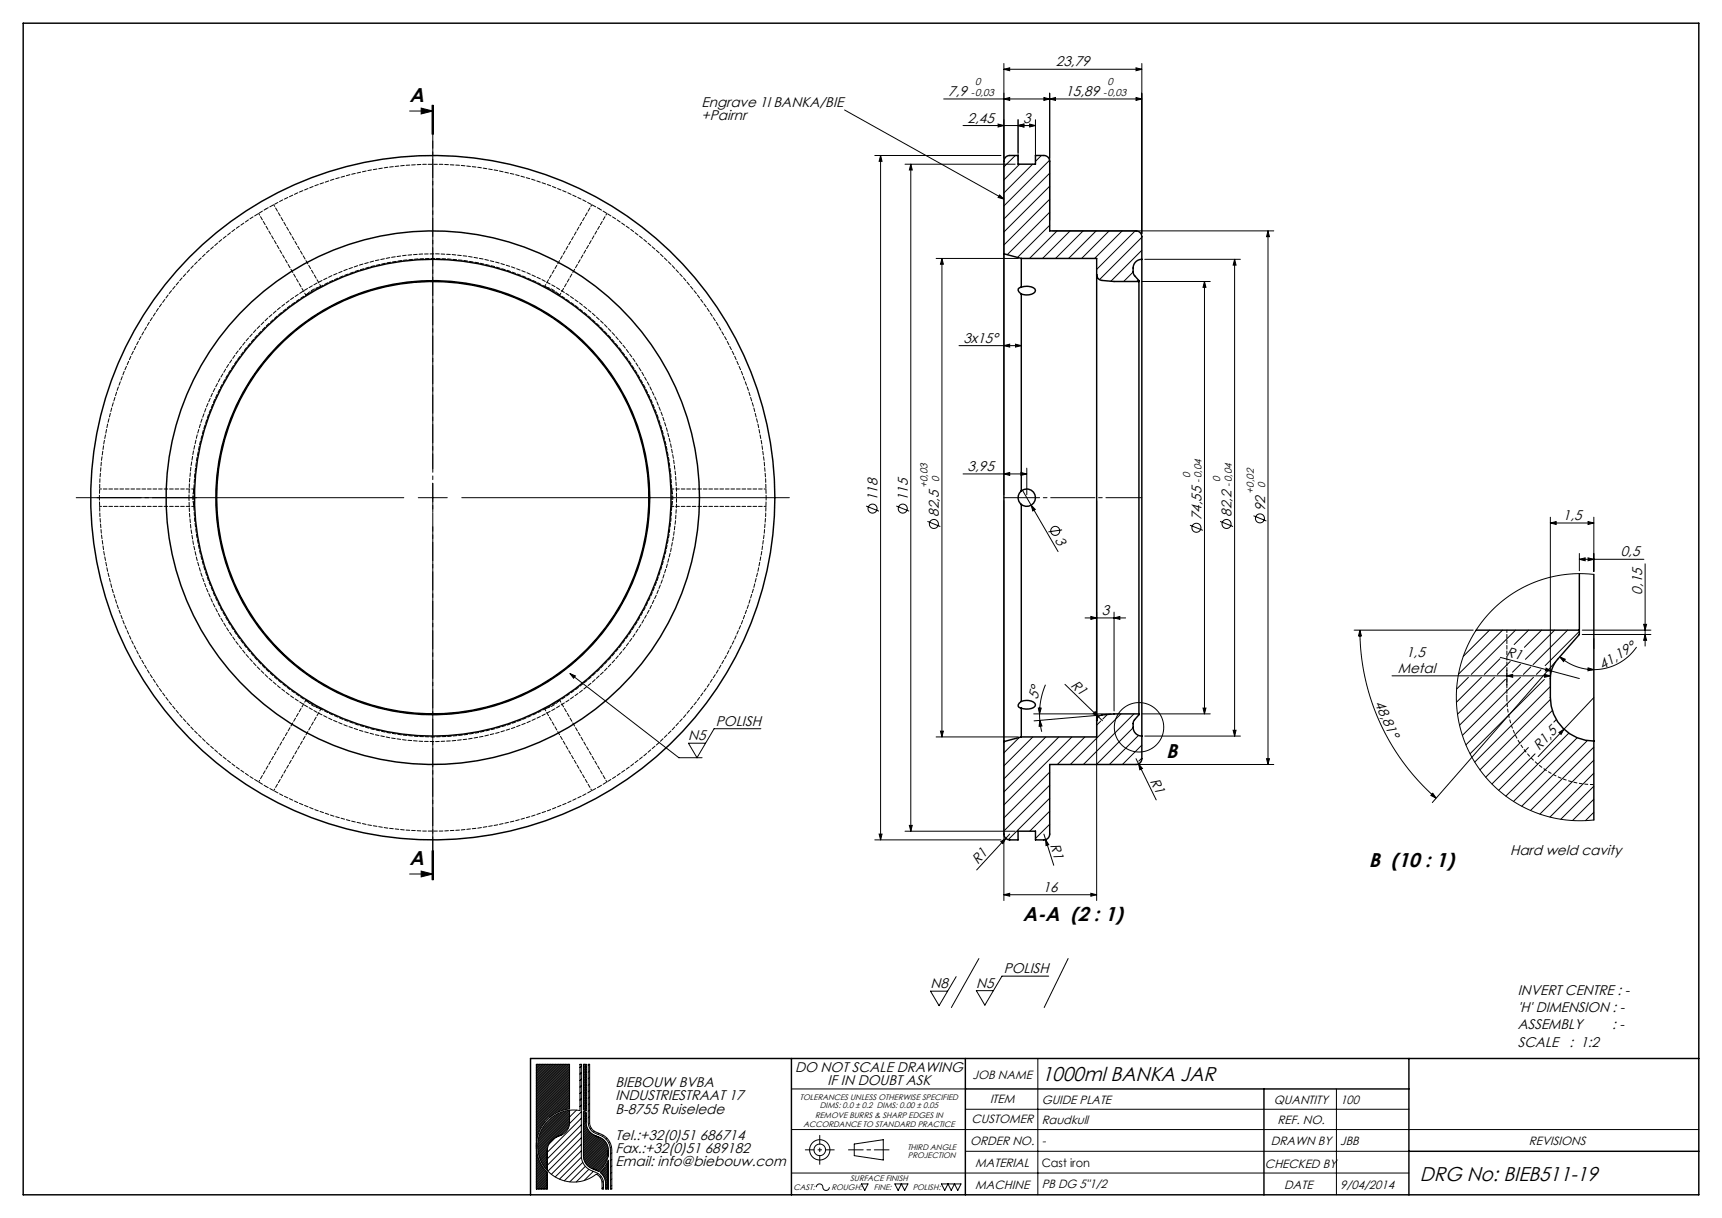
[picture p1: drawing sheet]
<svg xmlns="http://www.w3.org/2000/svg" width="594mm" height="420mm" viewBox="0 0 594 420" stroke-linecap="round" stroke-linejoin="round" font-family="sans-serif">
<g fill="none" stroke="#000" stroke-width=".34">
<path d="M141.3 38.3h8M145.3 37.3l4 1-4 1zM149 36.3v10M149.3 36.3v10M149.5 36.3v10M291.3 37.9l55 30.7M346.3 34.1l2-.5v1zM346.3 23.9l2-.5v1zM346.3 21.9v148.7M346.3 23.9h47.6M360.1 33.6l2 .5-2 .5zM362.1 34.1l2-.5v1z"/>
<path d="M362.1 32.1v43.8M391.9 33.6l2 .5-2 .5zM391.9 23.4l2 .5-2 .5zM393.9 34.1h-68.4M393.9 21.9v58.7M149.3 48.6v113M301.8 53.6h43.5M303.8 53.6v236M303.8 53.6l.5 2h-1zM312.2 56.6h38M314.2 56.6l.5 2h-1zM314.2 56.6v230"/>
<path d="M332.2 43.3h25M344.3 42.8l2 .5-2 .5zM350.2 53.6l-3.9 4M351.2 43.3l2-.5v1zM351.2 41.3v14.1M351.7 56.6l-5.4 5.4M355.2 42.8l2 .5-2 .5zM356.2 56.6l-9.9 9.9M357.2 41.3v14.5M359.2 53.6l-2 2M362.1 55.3l-15.8 15.7M362.1 59.7l-15.8 15.8"/>
<path d="M344.8 67.2l1.5 1.4-2-.5zM362.1 64.2l-15.8 15.8M362.1 68.7l-15.8 15.8M362.1 73.2l-14.6 14.6M362.1 77.7l-11.1 11.1M363.1 79.6h76.3M364.6 79.6l-9.5 9.5M369.1 79.6l-9.5 9.5M373.6 79.6l-9.5 9.5M378.1 79.6l-9.5 9.5M382.6 79.6l-9.5 9.5M387.1 79.6l-9.5 9.5"/>
<path d="M391.6 79.6l-13.3 13.3M437.4 79.6v184M437.4 79.6l.5 2h-1zM322.9 89.1h28.4M324.9 89.1l.5 2h-1zM324.9 89.1v165M390.9 93.8l-3.3 3.3M392.6 96.5l-.5 .6M393.9 81.8l-14.6 14.6M393.9 86.3l-10.7 10.7M393.9 97.1h23.6M394.9 89.4h33"/>
<path d="M415.5 97.1l.5 2h-1zM415.5 97.1v149.1M425.9 89.4l.5 2h-1zM425.9 89.4v164.4M330.8 119.2h21.5M346.3 119.2l2-.5v1zM350.3 118.7l2 .5-2 .5zM26.3 171.6h113M144.3 171.6h10M149.3 166.6v10M159.3 171.6h113M298.8 174.5l4.4 1.8"/>
<path d="M309.2 174.5l4.4 1.8M319.9 179.8l4.5 1.8M332.2 163.4h22M346.3 163.4l2-.5v1zM346.3 172.6v137.9M352.2 162.9l2 .5-2 .5zM352.7 169l12.3 21.2M354.2 161.4v9.2M355.7 174.2l1.4 1.5-.8 .5zM378.3 172.6v137.9M420.9 179.8l4.4 1.8M432.4 177.9l4.4 1.7"/>
<path d="M534.8 178.3v58M547.8 179.8l2 .5-2 .5zM549.8 178.3v18.8M149.3 181.6v121.8M366.4 182.7l-4.8 .7M410.5 181.1l4.4 1.8M534.8 180.3l2-.5v1zM534.8 180.3h15M544.8 192.9l2-.5v1zM544.8 190.9v5.9M544.8 192.9h22.3M547.8 192.4l2 .5-2 .5z"/>
<path d="M549.8 198.1l-4.5-.3-4.2 .2-4.5 .6-4.4 1.2-4.3 1.6-4 2-3.8 2.4-3.6 2.9-3.2 3.2-2.8 3.5-2.4 3.7-2.1 4-1.5 4-1.2 4.4-.7 4.7-.2 4.3 .2 4.5 .7 4.5 1.3 4.5 1.6 4 2.1 4.1 2.5 3.7 2.8 3.4 3.1 3.1 3.4 2.7 3.8 2.4 4 2 4.1 1.6 4.3 1.1 4.5 .7 4.5 .2 4.5-.3M567.5 194.4v28.4M374.3 213.1h14M376.3 212.6l2 .5-2 .5zM384.3 213.1l2-.5v1zM384.3 211.1v34.1M467.1 217.3h41.1M469.1 217.3l.5 2h-1zM469.1 217.3a77 77 0 0 0 26.3 57.9M509.3 217.3l-.3 .4M513.8 217.3l-9 9M518.3 217.3l-15.2 15.2"/>
<path d="M522.8 217.3l-15.3 15.2M527.3 217.3l-5 5M531.8 217.3l-6 5.9M536.3 217.3l-10.1 10.1M540.7 217.3l-11.9 11.9M544.8 217.7l-11.8 11.8M545.8 218.8h23.7M545.8 217.3h23.7M567 215.3h1l-.5 2zM567.5 218.8l.5 2h-1zM196.6 232.3l1.9 .8-.6 .8zM196.6 232.3l37.6 29h8"/>
<path d="M360.6 236.1l-1.5 4.9-.5 5.2M367.4 236l12.9 12.5M480.2 233h54.6M506.5 233.5l-4 4.1M511 233.5l-8.6 8.7M515.5 233.5l-12.7 12.8M517.4 227.2l-5.4 5.3M517.5 226.7l27.3 7.3M519.3 234.3l-15.8 15.8M519.8 233l2-.5v1zM519.8 231v5.3M520.9 228.1l-4.4 4.4"/>
<path d="M524.5 233.5l-20.1 20.1M524.5 229.1l-2.8 2.7M528 230l-2.5 2.5M529 233.5l-23.3 23.4M531.6 231l-1.6 1.5M532.7 234.3l-25.6 25.6M532.8 232.5l2 .5-2 .5zM533.3 230.4l1.8 1h-2zM534.8 236.7l-26.1 26.1M536.6 228.1l-42.5 48.6M538 226.5l1.9 .8-.6 .8zM538 226.5a17.8 17.8 0 0 0 11.8 4.4"/>
<path d="M547.8 230.3l2 .6-2 .4zM549.8 220.2v3.4M564.5 223.1a17.8 17.8 0 0 1-14.7 7.8M262.5 251.3h-16.2l-5.9 10-2.9-5h5.9M322.9 254.1h28.4M324.4 252.1h1l-.5 2zM351.6 254.3l-5.3 5.3M356.3 254.1l-10 10M356.6 246.2h26.7M358.2 244.2h1l-.6 2zM358.6 246.2l.1 2.2M358.7 248.4l.7 1.9-1 .2z"/>
<path d="M358.7 248.4l.6 3.9M360.8 254.1l-14.5 14.5M365.3 254.1l-19 19M369.7 254.1l-23.4 23.5M374.2 254.1l-9.5 9.5M377.8 245.4l1.1 1.7-1.8-1zM379.1 246.6l-22.4 2M379.7 248.7l-1.4 1.4M382 246.4l-1.6 1.5M386.7 246.2l-17.5 17.4M390.9 250.9l-12.7 12.7M391.2 246.2l-17.5 17.4"/>
<path d="M392.7 253.6l-10 10M393.9 256.9l-6.7 6.7M393.9 246.2h23.6M394.9 253.8h33M415 244.2h1l-.5 2zM425.4 251.8h1l-.5 2zM527.2 257.8l-12.6 12.5M529.5 259.9l-12.5 12.6M534.8 241.2l-24.3 24.3M535.5 245l-23 23M536.8 248.1l-.8 .9M537.8 252.6l1.7-1.2-1 1.8z"/>
<path d="M541.2 252.8l-21.8 21.7M544 254.4l-21.9 22M547.6 255.4l-22.7 22.6M549.8 257.6l-21.8 21.9M549.8 240.5l-19.2 20.4M362.1 266.3l-15.8 15.8M362.1 270.8l-15.8 15.8M362.1 275.2l-14.1 14.2M362.1 279.7l-6.9 6.9M363.1 263.6h76.3M391.9 261.6l6.9 14.2M392.8 263.4l1.3 1.6-.9 .4z"/>
<path d="M393.9 261.4l-1.1 1.1M436.9 261.6h1l-.5 2zM494.2 273.5l1.2 1.7-1.8-.9zM549.8 262.1l-18.6 18.6M549.8 266.6l-15.1 15.2M549.8 271.1l-11.4 11.4M549.8 275.6l-7.4 7.3M149 293.4v10M149.5 293.4v10zM301.8 289.6h43.5M303.3 287.6h1l-.5 2zM312.2 286.6h38"/>
<path d="M313.7 284.6h1l-.5 2zM345.2 290.2l1.7-1.1-1 1.8zM348.3 287.6l-11.4 12.4M360.1 287.6l3.4 10.8M360.7 289.5l1.1 1.8-1 .3zM362.1 284.2l-4.9 4.9M549.8 280.1l-2.9 2.9M141.3 301.4h8M145.3 300.4l4 1-4 1zM346.3 308.5l2-.5v1zM346.3 308.5h32M376.3 308l2 .5-2 .5z"/>
<path d="M329.8 336.8l-5.9 10-2.9-5h5.9M337.7 330.5l-9.5 16.9M361.8 336.6h-16.2l-5.9 10-2.9-5h5.9M368.5 330.5l-8.3 16.9M185 367h11.5v15.4a12.9 12.9 0 0 0-10.8 8.6 12.9 12.9 0 0 0 3.1 13.4v5.6h-3.8zM185.5 367l-.5 .5M186 367l-1 1M186.6 367l-1.6 1.6M187.1 367l-2.1 2.1M187.7 367l-2.7 2.7M188.3 367l-3.3 3.3M188.8 367l-3.8 3.8"/>
<path d="M189.4 367l-4.4 4.4M189.9 367l-4.9 4.9M190.5 367l-5.5 5.5M191.1 367l-6.1 6.1M191.6 367l-6.6 6.6M192.2 367l-7.2 7.2M192.8 367l-7.8 7.8M193.3 367l-8.3 8.3M193.9 367l-8.9 8.9M194.4 367l-9.4 9.4M195 367l-10 10M195.6 367l-10.6 10.6"/>
<path d="M196.1 367l-11.1 11.1M196.5 374l-11.5 11.4M196.5 376.2l-11.5 11.5M196.5 378.4l-6.9 6.9M196.5 367.2l-11.5 11.5M196.5 367.8l-11.5 11.4M196.5 368.3l-11.5 11.5M196.5 368.9l-11.5 11.5M196.5 369.5l-11.5 11.4M196.5 370l-11.5 11.5M196.5 370.6l-11.5 11.5M196.5 371.1l-11.5 11.5"/>
<path d="M196.5 371.7l-11.5 11.5M196.5 372.3l-11.5 11.4M196.5 372.8l-11.5 11.5M196.5 373.4l-11.5 11.5M196.5 374.5l-11.5 11.5M196.5 375.1l-11.5 11.4M196.5 375.6l-11.5 11.5M196.5 376.8l-11.5 11.4M196.5 377.3l-11.5 11.5M196.5 377.9l-11.5 11.4M196.5 379l-5 5M196.5 379.6l-3.9 3.8"/>
<path d="M200.1 367h.4v31.5a5.5 5.5 0 0 0 3.4 5.1l1.8 .7a4.1 4.1 0 0 1 2.5 3.8v1.9h-.5v-2.2l-.3-1.1-.8-1.2-.9-.6a12.4 12.4 0 0 1-19.8-6.6 12.4 12.4 0 0 1 14.2-15.3zM200.5 369.9l-.4 .5M200.5 372.1l-.4 .5M200.5 374.4l-.4 .5M200.5 376.6l-.4 .5M200.5 378.9l-.4 .4M200.5 367.6l-.4 .5M201.2 367h1v16l-1-.3zM201.7 367l-.5 .5M202.2 368.2l-1 1M202.2 370.5l-1 .9M202.2 372.7l-1 1"/>
<path d="M202.2 375l-1 .9M202.2 377.2l-1 1M202.2 379.4l-1 1M202.2 367.1l-1 1M202.2 367.7l-1 .9M202.2 369.3l-1 1M202.2 369.9l-1 1M202.2 371l-1 1M202.2 372.1l-1 1M202.2 373.3l-1 .9M202.2 373.8l-1 1M202.2 374.4l-1 .9"/>
<path d="M202.2 375.5l-1 1M202.2 376.1l-1 .9M202.2 377.8l-1 .9M202.2 376.6l-1 1M202.2 378.3l-1 1M202.2 378.9l-1 .9M202.2 368.8l-1 .9M202.2 371.6l-1 .9M202.9 367h.5v20.6l.4 1.1 .8 1.1 2.8 1.3a6 6 0 0 1 3.6 5.5v13.4h-.4v-13.4a5.5 5.5 0 0 0-3.4-5l-1.8-.8a4.1 4.1 0 0 1-2.5-3.7zM203.4 367l-.5 .5M203.4 369.3l-.5 .4M203.4 371.5l-.5 .5"/>
<path d="M203.4 373.8l-.5 .4M203.4 376l-.5 .5M203.4 378.2l-.5 .5M273 375.5h60M358 365v47M461 375.5v36.5M185 395h.1M185 395.5h.1M185 394.4h.1M185 396.1h.1M185.1 396.6h-.1M185.1 393.8h-.1"/>
<path d="M185.1 397.1l-.1 .1M185.2 393.1l-.2 .2M185.2 397.5l-.2 .3M185.3 392.4l-.3 .3M185.3 398l-.3 .3M185.4 398.5l-.4 .4M185.5 391.7l-.5 .5M185.5 398.9l-.5 .6M185.7 399.3l-.7 .7M185.8 390.8l-.8 .8M185.8 399.7l-.8 .9M186.1 389.9l-1.1 1.1"/>
<path d="M186.7 388.7l-1.7 1.8M188 386.9l-3 3M188.8 396.8l-2.6 2.6M188.8 397.9l-2.3 2.3M188.8 398.4l-2.1 2.2M188.8 399l-1.9 1.9M188.8 396.2l-2.7 2.8M189 395.5l-3.1 3M191.5 384.6l-4.2 4.2M192.7 383.9l-6.1 6.1M193.6 383.5l-7.4 7.4M194.5 383.3l-8.5 8.5"/>
<path d="M195.2 383.1l-9.4 9.4M195.9 382.9l-10.3 10.3M196.1 388.9l-2.6 2.6M196.4 388.1l-3.8 3.8M196.5 382.8v4.3a4.8 4.8 0 0 1-3 4.4l-1.7 .7a4.8 4.8 0 0 0-3 4.4v7.1M196.5 380.7l-2.1 2.1M196.5 380.1l-3 2.9M196.5 381.2l-1.4 1.4M196.5 381.8l-.7 .7M196.5 383.5l-11 11M196.5 384.1l-11 10.9M196.5 384.6l-11 11"/>
<path d="M196.5 385.7l-10.9 10.9M196.5 386.3l-10.9 10.8M196.5 386.9l-10.8 10.7M196.6 382.8l-11 11M198.8 382.8l-13.3 13.3M200.5 381.1l-.4 .5M200.5 383.4l-14.7 14.7M200.5 385.6l-14.1 14.2M200.5 387.9l-13.4 13.4M200.5 390.1l-12.5 12.6M200.5 392.3l-11.5 11.6M200.5 394.6l-10.3 10.3"/>
<path d="M200.5 396.8l-9 9M200.6 399.1l-7.6 7.5M201.2 383.2l1 .3v3.6a4.8 4.8 0 0 0 2.9 4.4l1.8 .7a4.8 4.8 0 0 1 2.9 4.4 6.4 6.4 0 0 1-.7 4l-1.1 1.8-1.4 1.6-2.4-1.1a4.8 4.8 0 0 1-3-4.4zM201.7 383.3l-.5 .5M202.1 383.5l-.9 .8M202.2 381.7l-1 .9M202.2 383.9l-1 1M202.2 386.2l-1 .9M202.2 380l-1 1M202.2 380.6l-1 .9M202.2 381.1l-1 1M202.2 382.3l-.6 .5"/>
<path d="M202.2 382.8l-.2 .2M202.2 384.5l-1 1M202.2 385.1l-1 .9M202.2 385.6l-1 1M202.2 386.7l-1 1M202.2 387.3l-1 1M202.3 387.8l-1.1 1M202.4 388.3l-1.2 1.1M202.5 388.7l-1.3 1.2M202.7 389.1l-1.5 1.4M202.8 389.5l-1.6 1.6M203.1 389.8l-1.9 1.8"/>
<path d="M203.3 390.1l-2.1 2.1M203.4 380.5l-.5 .5M203.4 382.7l-.5 .5M203.4 385l-.5 .5M203.4 387.2l-.4 .5M203.6 390.4l-2.4 2.3M203.9 390.7l-2.7 2.6M203.9 388.9l-.3 .4M204.2 390.9l-3 3M204.5 391.2l-3.3 3.2M204.9 391.4l-3.7 3.6M205 390.1l-.3 .3"/>
<path d="M205.3 391.5l-4.1 4.1M205.7 391.7l-4.5 4.4M206.1 391.9l-4.9 4.8M206.5 392l-5.3 5.2M206.6 390.8l-.4 .3M206.9 392.2l-5.7 5.6M207.2 392.4l-6 6M207.6 392.6l-6.3 6.3M207.9 392.8l-6.6 6.6M208.1 391.5l-.3 .3M208.2 393l-6.8 6.9M208.5 393.3l-6.9 7"/>
<path d="M208.8 393.6l-7.1 7.1M209 393.9l-7.1 7.1M209.2 394.3l-7 7.1M209.4 392.5l-.4 .3M209.4 394.7l-7 7M209.5 399.7l-3.9 3.8M209.6 395.1l-6.9 6.9M209.7 395.5l-6.7 6.7M209.8 398.8l-4.6 4.6M209.8 396l-6.5 6.5M209.8 396.5l-6.1 6.2M209.8 397.1l-5.8 5.8"/>
<path d="M209.8 397.6l-5.4 5.4M209.8 398.2l-5 5M210.3 393.8l-.3 .3M210.9 395.4l-.4 .4M211 397.5l-.4 .5M211 399.8l-.4 .5M273 389.5h313M294.7 394.5l10-1.5v7l-10-1.5zM333 397h153M333 382.5h153M186 400.1l-1 1M186.2 400.5l-1.2 1.2"/>
<path d="M186.3 400.9l-1.3 1.4M186.5 401.3l-1.5 1.5M186.7 401.6l-1.7 1.8M186.9 402l-1.9 1.9M187.2 402.3l-2.2 2.2M187.4 402.7l-2.4 2.4M187.6 403l-2.6 2.6M187.9 403.3l-2.9 2.9M188.1 403.6l-3.1 3.1M188.4 403.9l-3.4 3.4M188.7 404.2l-3.7 3.7M188.8 406.3l-3.7 3.7"/>
<path d="M188.8 408.5l-1.4 1.5M188.8 400.1l-1.5 1.6M188.8 400.7l-1.3 1.3M188.8 401.2l-1.1 1.1M188.8 402.4l-.6 .6M188.8 402.9l-.3 .4M188.8 403.5l-.1 .1M188.8 404.6l-3.8 3.8M188.8 405.2l-3.8 3.8M188.8 405.7l-3.8 3.9M188.8 406.9l-3.1 3.1M188.8 407.4l-2.6 2.6"/>
<path d="M188.8 408l-2 2M188.8 409.1l-.9 .9M188.8 409.7l-.3 .3M201 400.8l-6.3 6.4M201.9 402.2l-5.3 5.3M203.1 403.2l-4.3 4.4M204.7 403.9l-3.2 3.2M206.2 404.6l-.3 .4M207.4 405.7l-.4 .3M208.1 407.2l-.4 .5M208.2 409.4l-.5 .5M208.3 401.9l-1.9 2"/>
<path d="M208.9 408.1v1.9h.9M208.9 408.1l-.5-2.1-1.4-1.7 1.6-2 1.2-2.2v9.9M209.1 400.7l-3.1 3M209.8 401l-.9 .9M209.8 403.2l-1.9 2M209.8 405.5l-1.1 1.2M209.8 407.7l-.9 1M209.8 410h.1M209.8 400.4l-.2 .3M209.8 401.5l-2.7 2.8M209.8 402.1l-2.4 2.5M209.8 402.7l-2.2 2.2"/>
<path d="M209.8 403.8l-1.7 1.7M209.8 404.4l-1.5 1.5M209.8 404.9l-1.3 1.3M209.8 406l-1 1.1M209.8 406.6l-.9 1M209.8 407.2l-.9 .9M209.8 408.3l-.9 .9M209.8 408.8l-.9 1M209.8 409.4l-.6 .6M211 402l-.4 .5M211 404.3l-.4 .5M211 406.5l-.4 .5"/>
<path d="M211 408.8l-.4 .4M273 404.5h213M281.6 409.4a1.2 1.2 0 0 1 1.4-1.1 1.2 1.2 0 0 1 .9 1.5 1.12 1.12 0 0 0 1.3 .7 1.12 1.12 0 0 0 .9-1.1M297.2 408.2h2.2l-1.1 2.3zM308.7 408.2h4.5l-1.1 2.3-1.2-2.3-1.1 2.3zM324.7 408.2h6.8l-1.1 2.3-1.2-2.3-1.1 2.3-1.1-2.3-1.1 2.3z"/>
<circle cx="301" cy="175.4" r="1.56"/>
<circle cx="311.4" cy="175.4" r="1.56"/>
<circle cx="434.6" cy="178.8" r="1.56"/>
<circle cx="322.1" cy="180.7" r="1.56"/>
<circle cx="364" cy="183.1" r="1.56"/>
<circle cx="412.7" cy="182" r="1.56"/>
<circle cx="423.1" cy="180.7" r="1.56"/>
<circle cx="392.9" cy="250.8" r="8.5"/>
<circle cx="282.8" cy="396.5" r="2"/>
<circle cx="282.8" cy="396.5" r="3.5"/>
</g>
<path d="M519.8 240.5a30 30 0 0 0 30 30" fill="none" stroke="#000" stroke-width=".34" stroke-dasharray="1.3 .6" stroke-dashoffset="-.1" stroke-linecap="butt"/>
<path d="M149.3 36.3v267.1" fill="none" stroke="#000" stroke-width=".34" stroke-dasharray="6.3 1.3 1.3 1.3" stroke-dashoffset="1.7"/>
<path d="M32.3 171.6h36.7" fill="none" stroke="#000" stroke-width=".34" stroke-dasharray="15.2 1.3 1.3 1.3" stroke-dashoffset="-1.2"/>
<path d="M393.9 171.6h-47.7" fill="none" stroke="#000" stroke-width=".34" stroke-dasharray="15.2 1.3 1.3 1.3" stroke-dashoffset="2.9"/>
<path d="M91.8 72a115 115 0 0 0-57.5 99.6M206.8 72a115 115 0 0 0-115 0M34.3 171.6a115 115 0 0 0 57.5 99.6M264.3 171.6a115 115 0 0 0-57.5-99.6M519.8 217.3v23.2M91.8 271.2a115 115 0 0 0 115 0M206.8 271.2a115 115 0 0 0 57.5-99.6" fill="none" stroke="#000" stroke-width=".34" stroke-dasharray="1.3 .6" stroke-dashoffset=".4"/>
<path d="M292.7 396.5h14" fill="none" stroke="#000" stroke-width=".34" stroke-dasharray="6.3 1.3 1.3 1.3" stroke-dashoffset="1.3"/>
<path d="M277.8 396.5h10M282.8 401.5v-10" fill="none" stroke="#000" stroke-width=".34" stroke-dasharray="6.3 1.3 1.3 1.3" stroke-dashoffset="3.3"/>
<g fill="none" stroke="#000" stroke-width=".5">
<path d="M8 8h578v404h-578zM346.3 87.5v-31.9a2 2 0 0 1 2-2h2.9v3h6v-3h2.9a2 2 0 0 1 2 2v24h29.8a2 2 0 0 1 2 2v7.8M346.3 87.5v168.2M346.3 87.5l6 1.6M352.3 89.1v9.9M352.3 99l-1 .6a1.72 1.72 0 0 0 1 1.8M352.3 99l.9-.2a3.4 3.4 0 0 1 4 1.4 3.6 3.6 0 0 1-4.9 1.2M352.3 89.1h26v5.6M378.3 94.7a2 2 0 0 0 1.8 2l4.2 .4h8.6M378.3 94.7v153.8M392.9 97.1v149.1M393.9 89.4a3.5 3.5 0 0 0-3 4.9l2 2.8"/>
<path d="M393.9 89.4v164.4M352.3 101.4v67.9M352.3 169.3a3 3 0 0 0 0 4.6M352.3 173.9v68M352.3 169.3a3 3 0 0 1 4.1 .3 3 3 0 0 1 0 4.1 3 3 0 0 1-4.1 .2M544.8 197.8v19.5M549.8 198.1v57.4M509.2 217.3h35.6M544.8 217.3v1.5l-7.5 8.6a10 10 0 0 0-2.5 6.6v6.5a15 15 0 0 0 15 15M352.3 241.9l-.7 .5-.4 1.1 .3 .4 .8 .3M352.3 244.2v9.9M352.3 241.9a4.5 4.5 0 0 1 4.7 .7l.2 .5a3.5 3.5 0 0 1-4.3 1.3l-.6-.2"/>
<path d="M352.3 254.1l-6 1.6M378.3 248.5v5.6h-26M392.9 246.2h-8.6l-4.2 .3a2 2 0 0 0-1.8 2M392.9 246.2l-2 2.9a3.5 3.5 0 0 0 3 4.7M393.9 253.8v7.8a2 2 0 0 1-2 2h-29.8v24a2 2 0 0 1-2 2h-2.9v-3h-6v3h-2.9a2 2 0 0 1-2-2v-31.9M549.8 255.5v27.2M273 365v47M333 365v47M333 375.5h153M436 375.5v36.5M486 365v47M586 365h-403v47"/>
<path d="M486 397h100"/>
<circle cx="149.3" cy="171.6" r="92"/>
<circle cx="149.3" cy="171.6" r="74.5"/>
<circle cx="149.3" cy="171.6" r="82.2"/>
<circle cx="149.3" cy="171.6" r="74.8"/>
<circle cx="149.3" cy="171.6" r="118"/>
</g>
<g fill="#000">
<path d="M344.8 67.2l1.5 1.4-2-.5zM355.7 174.2l1.4 1.5-.8 .5zM196.6 232.3l1.9 .8-.6 .8zM533.3 230.4l1.8 1h-2zM377.8 245.4l1.1 1.7-1.8-1zM537.8 252.6l1.7-1.2-1 1.8zM392.8 263.4l1.3 1.6-.9 .4zM345.2 290.2l1.7-1.1-1 1.8zM360.7 289.5l1.1 1.8-1 .3z"/>
<path d="M145.3 37.3l4 1-4 1zM145.3 300.4l4 1-4 1z"/>
<path d="M360.1 33.6l2 .5-2 .5zM346.3 34.1l2-.5v1zM355.2 42.8l2 .5-2 .5zM351.2 43.3l2-.5v1zM376.3 308l2 .5-2 .5zM346.3 308.5l2-.5v1z"/>
<path d="M362.1 34.1l2-.5v1zM391.9 33.6l2 .5-2 .5zM346.3 23.9l2-.5v1zM391.9 23.4l2 .5-2 .5z"/>
<path d="M351.2 43.3l2-.5v1zM344.3 42.8l2 .5-2 .5z"/>
<path d="M324.9 89.1l.5 2h-1zM324.4 252.1h1l-.5 2zM415.5 97.1l.5 2h-1zM415 244.2h1l-.5 2zM425.9 89.4l.5 2h-1zM425.4 251.8h1l-.5 2z"/>
<path d="M350.3 118.7l2 .5-2 .5zM346.3 119.2l2-.5v1z"/>
<path d="M376.3 212.6l2 .5-2 .5zM384.3 213.1l2-.5v1zM346.3 163.4l2-.5v1zM352.2 162.9l2 .5-2 .5zM544.8 192.9l2-.5v1zM547.8 192.4l2 .5-2 .5zM534.8 180.3l2-.5v1zM547.8 179.8l2 .5-2 .5z"/>
<path d="M469.1 217.3l.5 2h-1zM494.2 273.5l1.2 1.7-1.8-.9z"/>
<path d="M567.5 218.8l.5 2h-1zM567 215.3h1l-.5 2z"/>
<path d="M519.8 233l2-.5v1zM532.8 232.5l2 .5-2 .5z"/>
<path d="M538 226.5l1.9 .8-.6 .8zM547.8 230.3l2 .6-2 .4z"/>
<path d="M358.2 244.2h1l-.6 2zM358.7 248.4l.7 1.9-1 .2z"/>
<path d="M303.3 287.6h1l-.5 2zM303.8 53.6l.5 2h-1zM436.9 261.6h1l-.5 2zM437.4 79.6l.5 2h-1z"/>
<path d="M313.7 284.6h1l-.5 2zM314.2 56.6l.5 2h-1z"/>
</g>
<g fill="none" stroke="#000" stroke-width=".34" stroke-dasharray="1.3 .6" stroke-dashoffset=".6">
<path d="M89.2 73.6l16.3 28.1M204.2 70.6l-16.3 28.1M110.7 98.7l-16.3-28.1M193.1 101.7l16.3-28.1M34.3 174.6h32.5M66.8 168.6h-32.5M231.7 174.6h32.6M264.3 168.6h-32.6M105.5 241.5l-16.3 28.2M149.3 254.1a82.5 82.5 0 0 0 72.3-122.2 82.5 82.5 0 0 0-141.9-4.5 82.5 82.5 0 0 0 64.3 126.5l5.3 .2M187.9 244.5l16.3 28.2M94.4 272.7l16.3-28.2"/>
<path d="M209.4 269.7l-16.3-28.2"/>
</g>
<path d="M188.5 99l2.5 1.1 1.5 1.3M106 101.4l2.2-1.6 1.9-.8M66.8 173.9l-.3-2.6 .3-2M231.8 169.3l.3 2.7-.3 1.9M110.1 244.2l-2.5-1-1.6-1.3M192.5 241.9l-2.1 1.6-1.9 .7" fill="none" stroke="#000" stroke-width=".34" stroke-dasharray="1.3 .6" stroke-dashoffset=".2"/>
<g fill="none" stroke="#000" stroke-width=".34" stroke-dasharray="1.3 .6" stroke-dashoffset=".3">
<path d="M110.1 99l.5-.3M187.9 98.7l.6 .3M105.5 101.7l.5-.3M192.5 101.4l.6 .3M65.2 171.6a84.1 84.1 0 0 0 124.6 73.7 84.1 84.1 0 0 0 4.6-144.7 84.1 84.1 0 0 0-129.1 65.7l-.1 5.3M66.8 169.3v-.6M66.8 174.6v-.7M231.7 168.6l.1 .7M231.8 173.9l-.1 .7M106 241.9l-.5-.4M110.7 244.5l-.6-.3M188.5 244.2l-.6 .3"/>
<path d="M193.1 241.5l-.6 .4"/>
</g>
<g font-size="6.9">
<text x="141.3" y="35">A</text>
<text x="402.2" y="261.4">B</text>
<text x="141.3" y="298.1">A</text>
<text x="472.1" y="299.1">B (10 : 1)</text>
<text x="352.8" y="317.4">A-A (2 : 1)</text>
<text x="359.3" y="372.7">1000ml BANKA JAR</text>
<text x="489.8" y="407.3">DRG No: BIEB511-19</text>
</g>
<g font-size="4.8">
<text x="364.3" y="22.9">23,79</text>
<text x="327.1" y="33.1">7,9</text>
<text x="367.5" y="33.1">15,89</text>
<text x="242" y="36.9">Engrave 1l BANKA/BIE</text>
<text x="242" y="41.4">+Pairnr</text>
<text x="333.8" y="42.3">2,45</text>
<text x="352.9" y="42.3">3</text>
<text x="332.4" y="118.2">3x15°</text>
<text x="333.8" y="162.4">3,95</text>
<text x="302.7" y="172.8" transform="rotate(-90 302.7 172.8)">118</text>
<text x="313.2" y="172.8" transform="rotate(-90 313.2 172.8)">115</text>
<text x="323.9" y="178.1" transform="rotate(-90 323.9 178.1)">82,5</text>
<text x="414.5" y="179.4" transform="rotate(-90 414.5 179.4)">74,55</text>
<text x="424.9" y="178.1" transform="rotate(-90 424.9 178.1)">82,2</text>
<text x="436.4" y="176.2" transform="rotate(-90 436.4 176.2)">92</text>
<text x="539.1" y="179.3">1,5</text>
<text x="363.8" y="186.1" transform="rotate(60 363.8 186.1)">3</text>
<text x="559.1" y="191.8">0,5</text>
<text x="566.5" y="205" transform="rotate(-90 566.5 205)">0,15</text>
<text x="380" y="212.1">3</text>
<text x="485" y="226.5">1,5</text>
<text x="519.3" y="226.1" transform="rotate(15 519.3 226.1)">R1</text>
<text x="482.2" y="232">Metal</text>
<text x="552.8" y="230.9" transform="rotate(-32 552.8 230.9)">41,19°</text>
<text x="369.2" y="236.4" transform="rotate(44 369.2 236.4)">R1</text>
<text x="357.9" y="241.5" transform="rotate(-75 357.9 241.5)">5°</text>
<text x="474.1" y="242.6" transform="rotate(66 474.1 242.6)">48,81°</text>
<text x="247" y="250.3">POLISH</text>
<text x="237.4" y="255.3">N5</text>
<text x="530.9" y="259.1" transform="rotate(-47 530.9 259.1)">R1,5</text>
<text x="396.6" y="269.2" transform="rotate(64 396.6 269.2)">R1</text>
<text x="362.2" y="291.5" transform="rotate(72 362.2 291.5)">R1</text>
<text x="337.3" y="298.2" transform="rotate(-47 337.3 298.2)">R1</text>
<text x="520.9" y="294.9">Hard weld cavity</text>
<text x="359.7" y="307.5">16</text>
<text x="346.3" y="335.6">POLISH</text>
<text x="320.9" y="340.8">N8</text>
<text x="336.7" y="340.6">N5</text>
<text x="523.6" y="343.2">INVERT CENTRE : -</text>
<text x="523.6" y="349">'H' DIMENSION : -</text>
<text x="523.6" y="354.7">ASSEMBLY</text>
<text x="556.1" y="354.7">: -</text>
<text x="523.6" y="360.9">SCALE</text>
<text x="541.3" y="360.9">: 1:2</text>
<text x="274.2" y="369.6">DO NOT SCALE DRAWING</text>
<text x="212.3" y="374.9">BIEBOUW BVBA</text>
<text x="285.5" y="374.1">IF IN DOUBT ASK</text>
<text x="212.3" y="379.5">INDUSTRIESTRAAT 17</text>
<text x="212.3" y="384">B-8755 Ruiselede</text>
<text x="212.3" y="393">Tel.:+32(0)51 686714</text>
<text x="212.3" y="397.6">Fax.:+32(0)51 689182</text>
<text x="212.3" y="402.1">Email: info@biebouw.com</text>
</g>
<g font-size="4.1">
<text x="335.4" y="372">JOB NAME</text>
<text x="341.5" y="380.4">ITEM</text>
<text x="359.3" y="380.7">GUIDE PLATE</text>
<text x="439.4" y="380.8">QUANTITY</text>
<text x="462.4" y="380.8">100</text>
<text x="335.1" y="387.3">CUSTOMER</text>
<text x="359.3" y="387.6">Raudkull</text>
<text x="440.7" y="387.6">REF. NO.</text>
<text x="334.7" y="394.8">ORDER NO.</text>
<text x="359.3" y="394.7">-</text>
<text x="438.4" y="394.7">DRAWN BY</text>
<text x="462.3" y="394.7">JBB</text>
<text x="527.4" y="394.7">REVISIONS</text>
<text x="336.4" y="402.4">MATERIAL</text>
<text x="436.3" y="402.6">CHECKED BY</text>
<text x="336.4" y="409.9">MACHINE</text>
<text x="359.3" y="409.8">PB DG 5&quot;1/2</text>
<text x="443" y="409.9">DATE</text>
<text x="462.3" y="409.9">9/04/2014</text>
</g>
<text font-size="4" x="359.3" y="402.4">Cast iron</text>
<g font-size="3.5">
<text x="336.4" y="29.2">0</text>
<text x="382" y="29.2">0</text>
<text x="334.8" y="33.1">-0,03</text>
<text x="380.5" y="33.1">-0,03</text>
<text x="323.9" y="166.2" transform="rotate(-90 323.9 166.2)">0</text>
<text x="410.6" y="164.9" transform="rotate(-90 410.6 164.9)">0</text>
<text x="414.5" y="166.5" transform="rotate(-90 414.5 166.5)">-0,04</text>
<text x="420.9" y="166.2" transform="rotate(-90 420.9 166.2)">0</text>
<text x="424.9" y="167.8" transform="rotate(-90 424.9 167.8)">-0,04</text>
<text x="320" y="168.2" transform="rotate(-90 320 168.2)">+0,03</text>
<text x="432.5" y="170.2" transform="rotate(-90 432.5 170.2)">+0,02</text>
<text x="436.4" y="168.2" transform="rotate(-90 436.4 168.2)">0</text>
</g>
<g font-size="2.8">
<text x="276" y="379.1">TOLERANCES UNLESS OTHERWISE SPECIFIED</text>
<text x="282.8" y="382.1">DIMS: 0.0 ± 0.2 DIMS: 0.00 ± 0.05</text>
<text x="277.2" y="388.5">ACCORDANCE TO STANDARD PRACTICE</text>
<text x="281.2" y="385.5">REMOVE BURRS &amp; SHARP EDGES IN</text>
<text x="313" y="396.5">THIRD ANGLE</text>
<text x="313.2" y="399.5">PROJECTION</text>
<text x="293.3" y="407.4">SURFACE FINISH</text>
<text x="273.7" y="410.3">CAST:</text>
<text x="286.8" y="410.3">ROUGH:</text>
<text x="301.5" y="410.3">FINE:</text>
<text x="314.8" y="410.3">POLISH:</text>
</g>
</svg>
